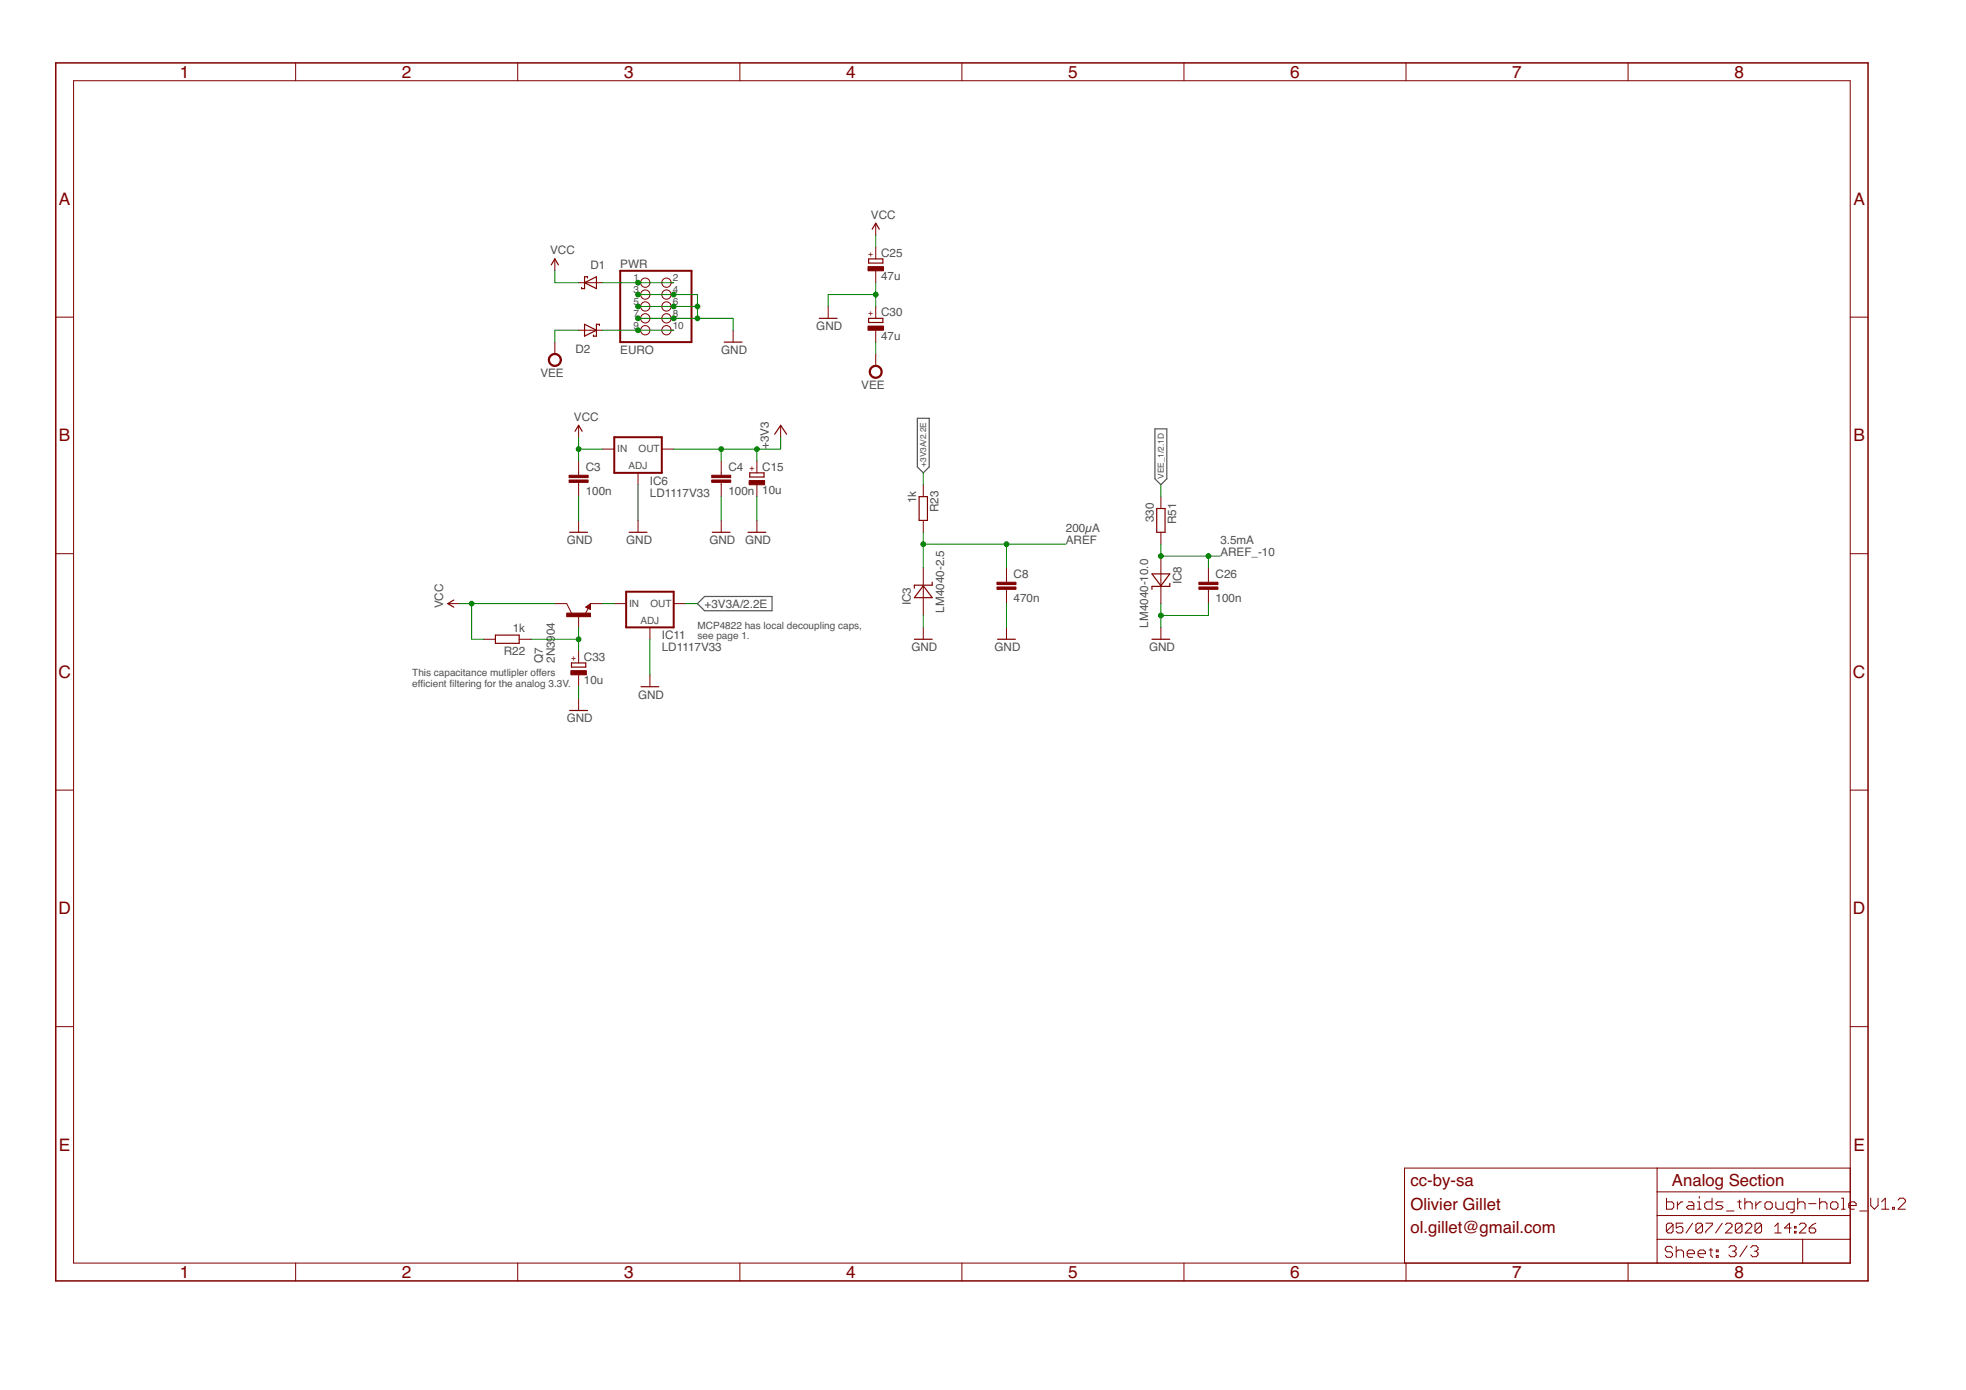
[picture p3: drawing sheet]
<svg xmlns="http://www.w3.org/2000/svg" width="420mm" height="297mm" viewBox="0 0 420 297" stroke-linecap="round" stroke-linejoin="round" font-family="sans-serif">
<path d="M196 89.4h2.6v10.4l-1.3 1.2-1.3-1.2zM246.8 91.7h2.6v10.6l-1.3 1.3-1.3-1.3zM150.6 127.5h14.4v3h-14.4l-1.5-1.5z" fill="none" stroke="#505050" stroke-width=".25"/>
<g fill="none" stroke="#800000" stroke-width=".25">
<path d="M117.8 56.6l.8-1.3 .7 1.3M125.6 59.4v-.3h-.7v2.6h-.6v-.3M185.6 55.3h3.1v.9h-3.1zM186.4 49l.8-1.3 .7 1.3M124.9 60.4l2.6-1.3v2.6zM124.9 69.3l2.6 1.3-2.6 1.2zM128.1 69.6v-.3h-.6v2.5h-.7v-.2M154.8 73.1h3.8M175.1 68h3.8M185.6 68h3.1v.9h-3.1zM122.9 92.2l.8-1.3 .7 1.3M165.6 92.8l1.2-1.9 1.3 1.9"/>
<path d="M121.8 113.7h3.8M134.5 113.7h3.8M152.2 113.7h3.8M159.9 113.7h3.8M160.2 101h3.1v.9h-3.1zM196.4 106.1h1.8v5.1h-1.8zM247.2 108.7h1.8v5h-1.8zM97 128.2l-1.3 .8 1.3 .8M105.9 135.7h5.1v1.8h-5.1zM125.7 129.8l.2-.2v.4l-.5-.2 .7-.6v.8M195.4 136.6h3.8M197.3 125.2l1.9 2.5h-3.8z"/>
<path d="M199.2 124.4v.7h-3.8v.6M213.2 136.6h3.8M246.2 136.6h3.8M246.2 122.6h3.8l-1.9 2.6zM250 124.7v.6h-3.8v.6M121.8 151.8h3.8M122.1 141.7h3.1v.9h-3.1zM137 146.7h3.8"/>
</g>
<g fill="#800000" stroke="#800000" stroke-width=".21">
<path d="M185.5 57h3.3v.9h-3.3z"/>
<path d="M185.5 69.7h3.3v.9h-3.3z"/>
<path d="M160.1 102.7h3.3v.9h-3.3z"/>
<path d="M213.1 125.4h4v.5h-4z"/>
<path d="M213.1 124.4h4v.5h-4z"/>
<path d="M256.2 125.4h4.1v.5h-4.1z"/>
<path d="M256.2 124.4h4.1v.5h-4.1z"/>
<path d="M121.6 102.6h4.1v.5h-4.1z"/>
<path d="M121.6 101.6h4.1v.5h-4.1z"/>
<path d="M122 143.3h3.3v.9h-3.3z"/>
<path d="M152.1 102.6h4.1v.5h-4.1z"/>
<path d="M152.1 101.6h4.1v.5h-4.1z"/>
<path d="M121.1 131h5.1v.8h-5.1z"/>
</g>
<g fill="none" stroke="#800000" stroke-width=".21">
<path d="M15.7 17.3h379.7v252.6h-379.7zM63.2 13.4v3.9M110.6 13.4v3.9M158.1 13.4v3.9M205.6 13.4v3.9M253 13.4v3.9M300.5 13.4v3.9M347.9 13.4v3.9M118.6 55.3v2.6M187.2 47.7v2.5M187.2 52.8v2.5M187.2 57.9v2.5"/>
<path d="M11.9 67.8h3.8M118.6 73.1v2.5M123.7 60.4h5M123.7 70.6h5M136.4 60.4h.5M136.4 70.6h.5M136.4 62.9h.5M136.4 65.5h.5M136.4 68h.5M143.4 60.4h.6M143.4 70.6h.6M143.4 62.9h.6"/>
<path d="M143.4 65.5h.6M143.4 68h.6M156.7 70.6v2.5M177 65.5v2.5M187.2 65.5v2.5M187.2 70.6v2.5M187.2 75.6v2.6M395.4 67.8h3.8M123.7 90.9v2.5M123.7 98.5v3.1M128.7 96h2.6M141.4 96h2.6"/>
<path d="M154.1 98.5v3.1M161.8 98.5v2.5M166.8 90.9v2.5M11.9 118.3h3.8M123.7 103.1v3M123.7 111.2v2.5M136.4 101v2.6M136.4 111.2v2.5M154.1 103.1v3M154.1 111.2v2.5M161.8 103.6v2.5M161.8 111.2v2.5"/>
<path d="M197.3 103.6v2.5M197.3 111.2v2.5M248.1 106.1v2.6M248.1 113.7v2.6M248.1 118.8v10.2M395.4 118.3h3.8M95.7 129h2.6M103.3 136.6h2.6M111 136.6h2.5M118.6 129h2.5l1 2M123.7 131.5v2.6M123.7 139.1v2.6"/>
<path d="M125.2 129.8l1-.8v1.3zM125.7 130l-.6 1.2M126.2 129h2.5M131.3 129h2.5M138.9 134.1v2.5M144 129h2.5M197.3 121.4v10.1M197.3 134.1v2.5M215.1 121.4v3M215.1 125.9v3.1M215.1 134.1v2.5M248.1 134.1v2.5"/>
<path d="M258.3 121.4v3M258.3 125.9v3.1M123.7 144.2v2.5M123.7 149.3v2.5M138.9 144.2v2.5M11.9 168.8h3.8M395.4 168.8h3.8M11.9 219.4h3.8M395.4 219.4h3.8M354.1 249.6v20.3M354.1 259.8h41.3M354.1 254.7h41.3"/>
<path d="M356.2 256.1v2.3h1.1l.4-.4v-.8l-.4-.4h-1.1M358.5 256.8v1.6M359.6 256.8h-.3l-.8 .8M360.8 256.8h.8l.4 .4v1.2h-1.2l-.4-.4 .4-.4h1.2M362.8 258.4h.8M362.8 256.8h.4v1.6M363.2 255.7v.4M365.9 256.1v2.3h-1.2l-.4-.4v-.8l.4-.4h1.2M368.2 256.8h-1.1l-.4 .4 .4 .4h.7l.4 .4-.4 .4h-1.1M369 258.8h1.6M371.3 256.8h.8M371.7 256.5v1.5l.4 .4"/>
<path d="M372.9 257.2l.4-.4h.8l.4 .4v1.2M372.9 256.1v2.3M375.2 256.8v1.6M376.4 256.8h-.4l-.8 .8M377.2 257.2l.4-.4h.8l.4 .4v.8l-.4 .4h-.8l-.4-.4zM379.5 256.8v1.2l.4 .4h1.2v-1.6M383.4 258.4h-1.2l-.3-.4v-.8l.3-.4h1.2v2l-.4 .4h-.3M384.2 257.2l.4-.4h.8l.4 .4v1.2M384.2 256.1v2.3M386.5 257.2h1.6M388.9 257.2l.4-.4h.8l.3 .4v1.2M388.9 256.1v2.3"/>
<path d="M391.2 257.2l.4-.4h.8l.4 .4v.8l-.4 .4h-.8l-.4-.4zM393.6 258.4h.7M393.6 256.1h.4v2.3M395.1 257.6h1.6v-.4l-.4-.4h-.8l-.4 .4v.8l.4 .4h.8M395.4 249.6h-95.2v20.3M397.4 258.8h1.6M399.8 256.1v1.5l.8 .8 .8-.8v-1.5M402.1 258.4h1.6M402.1 256.8l.8-.7v2.3M404.5 258h.4v.4h-.4zM405.6 256.5l.4-.4h.8l.4 .4v.3l-1.6 1.6h1.6M63.2 269.9v3.8"/>
<path d="M110.6 269.9v3.8M158.1 269.9v3.8M205.6 269.9v3.8M253 269.9v3.8M300.5 269.9v3.8M347.9 269.9v3.8M354.1 264.8h41.3M357.4 266.7l-.3-.4h-.8l-.4 .4v.4l.4 .4h.8l.3 .4v.4l-.3 .4h-.8l-.4-.4M357.5 261.7l-.3-.3h-.7l-.4 .3v1.4M357.5 261.7v1.4l-.3 .4h-.7l-.4-.4M357.5 261.7l-1.4 1.4M358.2 266.3v2.4"/>
<path d="M358.2 267.5l.4-.4h.8l.4 .4v1.2M359.6 261.4h-1.4v1l.7-.3h.4l.3 .3v.7l-.3 .4h-.7l-.4-.4M360.6 267.9h1.5v-.4l-.4-.4h-.7l-.4 .4v.8l.4 .4h.7M361.7 261.4l-1.4 2.1M362.9 267.9h1.6v-.4l-.4-.4h-.8l-.4 .4v.8l.4 .4h.8M363.9 261.7l-.4-.3h-.7l-.4 .3v1.4M363.9 261.7v1.4l-.4 .4h-.7l-.4-.4M363.9 261.7l-1.5 1.4M364.6 261.4h1.4v.3l-1.4 1.4v.4M365.3 267.1h.7M365.6 266.7v1.6l.4 .4M366.8 267.1h.4v.4h-.4z"/>
<path d="M366.8 268.3h.4v.4h-.4zM368.1 261.4l-1.5 2.1M368.8 261.7l.3-.3h.7l.4 .3v.4l-1.4 1.4h1.4M369.5 266.6l.4-.4h.7l.4 .4v.4l-.4 .4M370.2 267.4h.4M370.6 267.4l.4 .4v.4l-.4 .4h-.7l-.4-.4M372.3 261.7l-.4-.3h-.7l-.3 .3v1.4M372.3 261.7v1.4l-.4 .4h-.7l-.3-.4M372.3 261.7l-1.4 1.4M373 261.7l.3-.3h.7l.4 .3v.4l-1.4 1.4h1.4M373.4 266.2l-1.6 2.4M374.2 266.6l.3-.4h.8l.4 .4v.4l-.4 .4"/>
<path d="M374.9 267.4h.4M375.3 267.4l.4 .4v.4l-.4 .4h-.8l-.3-.4M376.5 261.7l-.4-.3h-.7l-.3 .3v1.4M376.5 261.7v1.4l-.4 .4h-.7l-.3-.4M376.5 261.7l-1.4 1.4M379.3 263.5h1.4M379.3 262.1l.7-.7v2.1M382.8 262.4h-1.4l1-1v2.1M383.5 263.1h.3v.4h-.3zM383.5 262.1h.3v.3h-.3zM384.5 261.7l.4-.3h.7l.4 .3v.4l-1.5 1.4h1.5M385.3 264.8v5.1"/>
<path d="M386.7 262.4h1l.3 .4v.3l-.3 .4h-.7l-.3-.4zM388 261.4l-.7 .3-.6 .7"/>
<circle cx="137.9" cy="68" r=".99"/>
<circle cx="137.9" cy="65.5" r=".99"/>
<circle cx="137.9" cy="70.6" r=".99"/>
<circle cx="137.9" cy="60.4" r=".99"/>
<circle cx="137.9" cy="62.9" r=".99"/>
<circle cx="142.4" cy="62.9" r=".99"/>
<circle cx="142.4" cy="70.6" r=".99"/>
<circle cx="142.4" cy="65.5" r=".99"/>
<circle cx="142.4" cy="68" r=".99"/>
<circle cx="142.4" cy="60.4" r=".99"/>
</g>
<g fill="#800000" stroke="#800000" stroke-width=".21">
<path d="M117.6 76a1.4 1.4 0 0 1 2.2 .2 1.4 1.4 0 0 1-.8 2.1 1.4 1.4 0 0 1-1.8-1.4h.2a1.15 1.15 0 0 1 1.6-1.1 1.15 1.15 0 0 1 .3 1.9 1.15 1.15 0 0 1-1.8-.5l-.1-.3h-.2z" fill-rule="evenodd"/>
<path d="M186.1 78.5a1.39 1.39 0 0 1 2.2 .2 1.39 1.39 0 0 1-.8 2.1 1.39 1.39 0 0 1-1.7-1.3h.2a1.14 1.14 0 0 1 1.6-1.1 1.14 1.14 0 0 1 .3 1.9 1.14 1.14 0 0 1-1.8-.6l-.1-.2h-.2z" fill-rule="evenodd"/>
</g>
<path d="M132.5 57.9h15.3v15.2h-15.3zM131.3 93.4h10.1v7.6h-10.1zM133.8 126.4h10.2v7.7h-10.2z" fill="none" stroke="#800000" stroke-width=".42"/>
<path d="M11.9 13.4h387.3v260.3h-387.3z" fill="none" stroke="#800000" stroke-width=".32"/>
<g fill="none" stroke="#008000" stroke-width=".21">
<path d="M118.6 57.9v2.5h5.1M187.2 50.2v2.6M123.7 70.6h-5.1v2.5M128.7 70.6h15.3M128.7 60.4h15.3M136.4 62.9h12.7v5.1M136.4 65.5h12.7M136.4 68h20.3v2.6M187.2 62.9h-10.2v2.6M187.2 60.4v5.1M187.2 73.1v2.5M123.7 93.4v5.1"/>
<path d="M123.7 96h5M154.1 96v2.5M161.8 96v2.5M166.8 93.4v2.6h-22.8M123.7 106.1v5.1M136.4 103.6v7.6M154.1 106.1v5.1M161.8 106.1v5.1M197.3 101v2.6M197.3 113.7v7.7M197.3 116.3h30.5M215.1 116.3v5.1"/>
<path d="M248.1 103.6v2.5M248.1 116.3v2.5h12.7M258.3 118.8v2.6M98.3 129h20.3M100.8 129v7.6h2.5M113.5 136.6h10.2M123.7 134.1v5M128.7 129h2.6M138.9 136.6v7.6M146.5 129h2.6M197.3 131.5v2.6M215.1 129v5.1"/>
<path d="M248.1 129v5.1M258.3 129v2.5h-10.2M123.7 146.7v2.6"/>
</g>
<g fill="#008000" stroke="#008000" stroke-width=".21">
<circle cx="149.1" cy="65.5" r=".51"/>
<circle cx="149.1" cy="68" r=".51"/>
<circle cx="144" cy="68" r=".51"/>
<circle cx="144" cy="65.5" r=".51"/>
<circle cx="144" cy="62.9" r=".51"/>
<circle cx="136.4" cy="62.9" r=".51"/>
<circle cx="136.4" cy="65.5" r=".51"/>
<circle cx="136.4" cy="68" r=".51"/>
<circle cx="187.2" cy="62.9" r=".51"/>
<circle cx="248.1" cy="131.5" r=".51"/>
<circle cx="123.7" cy="96" r=".51"/>
<circle cx="100.8" cy="129" r=".51"/>
<circle cx="161.8" cy="96" r=".51"/>
<circle cx="154.1" cy="96" r=".51"/>
<circle cx="197.3" cy="116.3" r=".51"/>
<circle cx="215.1" cy="116.3" r=".51"/>
<circle cx="136.4" cy="60.4" r=".51"/>
<circle cx="136.4" cy="70.6" r=".51"/>
<circle cx="258.3" cy="118.8" r=".51"/>
<circle cx="248.1" cy="118.8" r=".51"/>
<circle cx="123.7" cy="136.6" r=".51"/>
</g>
<g font-size="3.7" fill="#800000">
<text x="38.4" y="16.6">1</text>
<text x="85.9" y="16.6">2</text>
<text x="133.4" y="16.6">3</text>
<text x="180.8" y="16.6">4</text>
<text x="228.3" y="16.6">5</text>
<text x="275.7" y="16.6">6</text>
<text x="323.2" y="16.6">7</text>
<text x="370.7" y="16.6">8</text>
<text x="12.6" y="43.8">A</text>
<text x="396.1" y="43.8">A</text>
<text x="12.6" y="94.3">B</text>
<text x="396.1" y="94.3">B</text>
<text x="12.5" y="144.9">C</text>
<text x="396" y="144.9">C</text>
<text x="12.5" y="195.4">D</text>
<text x="396" y="195.4">D</text>
<text x="12.6" y="245.9">E</text>
<text x="396.1" y="245.9">E</text>
<text x="38.4" y="273.1">1</text>
<text x="85.9" y="273.1">2</text>
<text x="133.4" y="273.1">3</text>
<text x="180.8" y="273.1">4</text>
<text x="228.3" y="273.1">5</text>
<text x="275.7" y="273.1">6</text>
<text x="323.2" y="273.1">7</text>
<text x="370.7" y="273.1">8</text>
</g>
<g font-size="3.6" fill="#800000">
<text x="301.4" y="253.4">cc-by-sa</text>
<text x="357.3" y="253.4">Analog Section</text>
<text x="301.4" y="258.5">Olivier Gillet</text>
<text x="301.4" y="263.6">ol.gillet@gmail.com</text>
</g>
<g font-size="2.5" fill="#505050">
<text x="186.1" y="46.7">VCC</text>
<text x="117.6" y="54.3">VCC</text>
<text x="126.2" y="57.4">D1</text>
<text x="132.5" y="57.2">PWR</text>
<text x="188.3" y="59.9">47u</text>
<text x="188.3" y="54.9">C25</text>
<text x="174.5" y="70.6">GND</text>
<text x="188.3" y="67.5">C30</text>
<text x="123" y="75.4">D2</text>
<text x="132.5" y="75.6">EURO</text>
<text x="154.1" y="75.6">GND</text>
<text x="188.3" y="72.6">47u</text>
<text x="115.5" y="80.6">VEE</text>
<text x="184.1" y="83.1">VEE</text>
<text x="122.6" y="89.9">VCC</text>
<text x="164.3" y="96" transform="rotate(-90 164.3 96)">+3V3</text>
<text x="125.2" y="100.7">C3</text>
<text x="155.7" y="100.7">C4</text>
<text x="162.9" y="100.6">C15</text>
<text x="125.2" y="105.7">100n</text>
<text x="138.9" y="106.1">LD1117V33</text>
<text x="138.9" y="103.6">IC6</text>
<text x="155.7" y="105.7">100n</text>
<text x="162.9" y="105.6">10u</text>
<text x="195.8" y="107.5" transform="rotate(-90 195.8 107.5)">1k</text>
<text x="200.6" y="109.4" transform="rotate(-90 200.6 109.4)">R23</text>
<text x="227.8" y="113.7">200µA</text>
<text x="246.6" y="111.6" transform="rotate(-90 246.6 111.6)">330</text>
<text x="251.4" y="112" transform="rotate(-90 251.4 112)">R51</text>
<text x="121.1" y="116.3">GND</text>
<text x="133.8" y="116.3">GND</text>
<text x="151.6" y="116.3">GND</text>
<text x="159.2" y="116.3">GND</text>
<text x="227.8" y="116.3">AREF</text>
<text x="260.8" y="116.3">3.5mA</text>
<text x="260.8" y="118.8">AREF_-10</text>
<text x="216.6" y="123.5">C8</text>
<text x="252.5" y="124.9" transform="rotate(-90 252.5 124.9)">IC8</text>
<text x="259.8" y="123.5">C26</text>
<text x="94.7" y="130" transform="rotate(-90 94.7 130)">VCC</text>
<text x="150.6" y="129.9">+3V3A/2.2E</text>
<text x="194.7" y="129.4" transform="rotate(-90 194.7 129.4)">IC3</text>
<text x="201.8" y="130.9" transform="rotate(-90 201.8 130.9)">LM4040-2.5</text>
<text x="216.6" y="128.6">470n</text>
<text x="259.8" y="128.6">100n</text>
<text x="109.6" y="135.1">1k</text>
<text x="141.4" y="136.6">IC11</text>
<text x="245.4" y="134.1" transform="rotate(-90 245.4 134.1)">LM4040-10.0</text>
<text x="107.7" y="139.9">R22</text>
<text x="116" y="141.7" transform="rotate(-90 116 141.7)">Q7</text>
<text x="118.6" y="141.7" transform="rotate(-90 118.6 141.7)">2N3904</text>
<text x="124.8" y="141.2">C33</text>
<text x="141.4" y="139.1">LD1117V33</text>
<text x="194.8" y="139.1">GND</text>
<text x="212.5" y="139.1">GND</text>
<text x="245.6" y="139.1">GND</text>
<text x="124.8" y="146.3">10u</text>
<text x="136.4" y="149.3">GND</text>
<text x="121.1" y="154.4">GND</text>
</g>
<g font-size="2.1" fill="#505050">
<text x="135.4" y="60.1">1</text>
<text x="135.4" y="62.6">3</text>
<text x="135.4" y="65.1">5</text>
<text x="143.8" y="60.1">2</text>
<text x="143.8" y="62.6">4</text>
<text x="143.8" y="65.1">6</text>
<text x="135.4" y="67.7">7</text>
<text x="135.4" y="70.2">9</text>
<text x="143.8" y="67.7">8</text>
<text x="143.8" y="70.2">10</text>
<text x="131.9" y="96.6">IN</text>
<text x="134.3" y="100.3">ADJ</text>
<text x="136.5" y="96.6">OUT</text>
<text x="134.5" y="129.6">IN</text>
<text x="139" y="129.6">OUT</text>
<text x="136.9" y="133.3">ADJ</text>
<text x="149.1" y="134.3">MCP4822 has local decoupling caps,</text>
<text x="149.1" y="136.6">see page 1.</text>
<text x="88.1" y="144.5">This capacitance mutlipler offers</text>
<text x="88.1" y="146.8">effcient fltering for the analog 3.3V.</text>
<text x="89.9" y="146.8">i</text>
<text x="96.1" y="146.8">i</text>
</g>
<g font-size="1.8" fill="#800000">
<text x="186.6" y="54.9" transform="rotate(-90 186.6 54.9)">+</text>
<text x="186.6" y="67.6" transform="rotate(-90 186.6 67.6)">+</text>
<text x="161.2" y="100.6" transform="rotate(-90 161.2 100.6)">+</text>
<text x="123.1" y="141.3" transform="rotate(-90 123.1 141.3)">+</text>
</g>
<g font-size="1.8" fill="#505050">
<text x="197.9" y="99.8" transform="rotate(-90 197.9 99.8)">+3V3A/2.2E</text>
<text x="248.7" y="102.3" transform="rotate(-90 248.7 102.3)">VEE_1/2.1D</text>
</g>
</svg>
